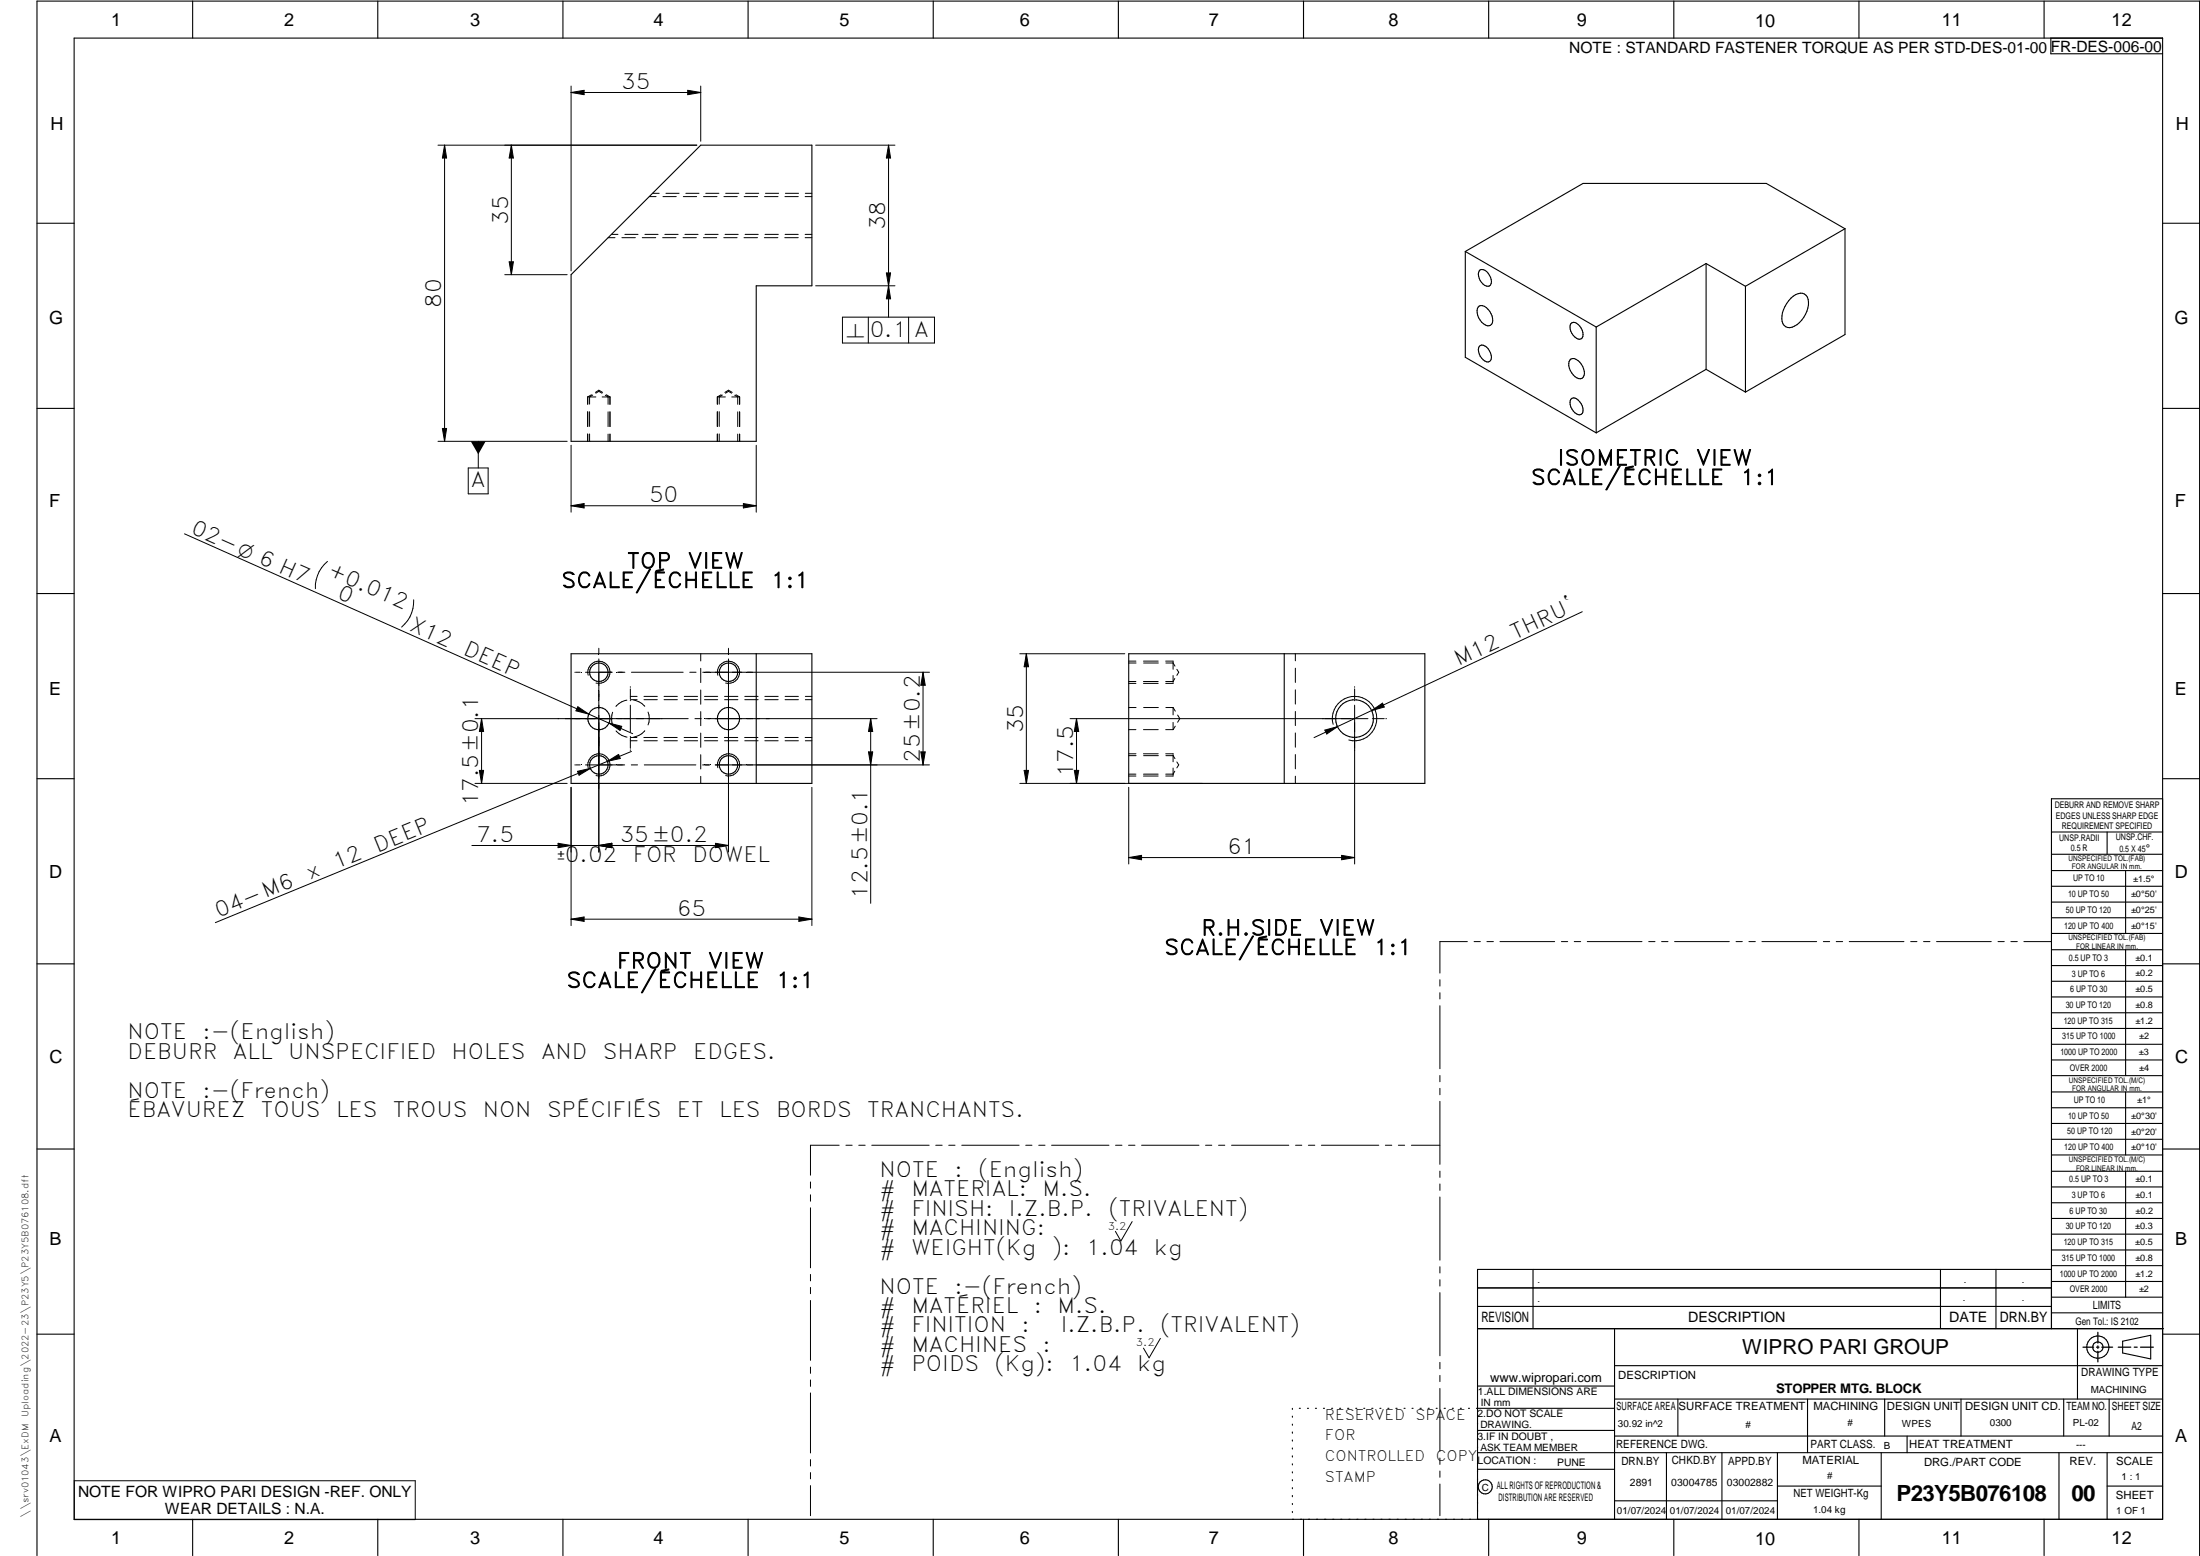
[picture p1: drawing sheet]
<svg xmlns="http://www.w3.org/2000/svg" width="594mm" height="420mm" viewBox="0 0 594 420" stroke-linecap="round" stroke-linejoin="round" font-family="sans-serif">
<g fill="none" stroke="#000" stroke-width=".3">
<path d="M20 10.3h564v400h-564zM52 .3v10M102 .3v10M152 .3v10M202 .3v10M252 .3v10M302 .3v10M352 .3v10M402 .3v10M452 .3v10M502 .3v10M552 .3v10"/>
<path d="M553.8 10.3v4.2h30.2M10 60.3h10M154.2 74.2l35-35h30v38h-15v42h-50zM395.7 67.9l35.3 20.4M395.7 67.9v28.6l35.3 20.4M399.7 72.9a2.78 2.78 0 0 1 3 2.6 1.25 1.25 0 0 1-.5 1.7 1.25 1.25 0 0 1-1.7-.4 2.9 2.9 0 0 1-.8-3.9zM460.7 71.2l10.6 6.1M460.7 71.2v28.5M460.7 71.2l-29.7 17.1M471.3 77.3v28.6M498.2 61.8l-21.2-12.3h-49.5l-31.8 18.4M498.2 61.8v28.5l-26.9 15.6"/>
<path d="M498.2 61.8l-26.9 15.5M584 60.3h10M399.2 82.9a1.75 1.75 0 0 1 2.6 .6l.5 .6a3.4 3.4 0 0 1 .5 3.4 1.42 1.42 0 0 1-2.2-.1 3.9 3.9 0 0 1-1.4-4.5zM399.7 93.3a2.42 2.42 0 0 1 2.8 2 1.57 1.57 0 0 1-.6 2.4 3.2 3.2 0 0 1-2.4-4.1zM424.2 87.4a1.55 1.55 0 0 1 2.4 .7 2.61 2.61 0 0 1 .4 3.4 2.46 2.46 0 0 1-2.8-2 2.51 2.51 0 0 1 0-2.1zM424.2 96.9a2.75 2.75 0 0 1 3.2 2.1 2.43 2.43 0 0 1-.2 3.2 2.46 2.46 0 0 1-2.8-1.5 2.91 2.91 0 0 1-.2-3.8zM431 88.3v28.6M460.7 99.7l10.6 6.2M460.7 99.7l-29.7 17.2M483.6 80.5a3.3 3.3 0 0 1 3.7-1.1 3.6 3.6 0 0 1 .6 4.6 6.6 6.6 0 0 1-4.6 4.5 2.31 2.31 0 0 1-2.1-3.2 8.6 8.6 0 0 1 2.4-4.8zM10 110.3h10M424.2 107.8a1.53 1.53 0 0 1 2.4 .7 2.55 2.55 0 0 1 .4 3.4 2.47 2.47 0 0 1-2.8-2 2.6 2.6 0 0 1 0-2.1z"/>
<path d="M584 110.3h10M10 160.3h10M154.2 176.5h65v35h-65zM204.2 176.5v35M304.8 176.5h80v35h-80zM346.8 176.5v35M584 160.3h10M10 210.3h10M584 215.7h-30v143.1M584 210.3h10M554 224.7h30M554 230.7h30"/>
<path d="M554 235.1h30M554 239.3h30M569 224.7v6M574 235.1v17M554 243.6h30M554 247.8h30M554 252.1h30M554 256.5h30M574 256.5v33.9M10 260.3h10M554 260.7h30M554 265h30"/>
<path d="M554 269.2h30M554 273.5h30M554 277.7h30M584 260.3h10M554 282h30M554 286.2h30M554 290.4h30M554 294.9h30M554 299.1h30M574 294.9v17M10 310.3h10M554 303.4h30"/>
<path d="M554 307.6h30M554 311.9h30M554 316.3h30M574 316.3v34M584 310.3h10M554 320.5h30M554 324.8h30M554 329h30M554 333.2h30M554 337.5h30M399 358.8h185.2M399 352.8h155"/>
<path d="M399 347.8h155M414 342.8v16M436 358.8v51.5M524 342.8v16M539 342.8v16M554 341.8h30M554 346h30M554 350.3h30M554 354.5h30M554 342.8h-155v67.5M561 358.8v19M10 360.3h10"/>
<path d="M399 374.3h37M436 377.8h148M453.1 377.8v10M488.1 377.8v14.5M508.9 377.8v10M529.5 377.8v10M557.3 377.8v10M569.5 377.8v10M573.2 362.2l7.6-1.6v6.3l-7.6-1.6zM584 368.8h-148M584 360.3h10M349 380.3v.3"/>
<path d="M349 382.4v.3M349 384.6v.3M349 386.7v.3M349 388.8v.3M349 391v.3M349 393.1v.3M349 395.3v.3M349 397.4v.3M349 399.5v.3M350.9 380.3h.2M353.1 380.3h.2M355.2 380.3h.3"/>
<path d="M357.4 380.3h.3M359.6 380.3h.3M361.7 380.3h.3M363.9 380.3h.3M366.1 380.3h.3M368.3 380.3h.2M370.4 380.3h.3M372.6 380.3h.3M374.8 380.3h.3M376.9 380.3h.4M379.1 380.3h.3M381.3 380.3h.3"/>
<path d="M383.4 380.3h.4M385.6 380.3h.3M387.8 380.3h.3M390 380.3h.3M392.2 380.3h.3M394.3 380.3h.3M396.5 380.3h.3M398.7 380.3h37.3M399 396.7h37M399 392.3h185M399 386.2h37M436 387.8h148"/>
<path d="M450 392.3v18M465 392.3v18M480 392.3v18M508 392.3v18M515 387.8v4.5M556 392.3v18M569 392.3v18M52 410.3v9.7M102 410.3v9.7M152 410.3v9.7M202 410.3v9.7M252 410.3v9.7"/>
<path d="M302 410.3v9.7M349 401.7v.3M349 403.8v.4M349 406v.3M349 408.1v.3M352 410.3v9.7M402 410.3v9.7M436 405.3h44M452 410.3v9.7M480 401.3h28M502 410.3v9.7M552 410.3v9.7"/>
<path d="M569 401.3h15M10 420v-419.7h584v419.7"/>
<circle cx="161.7" cy="194" r="3"/>
<circle cx="161.7" cy="181.5" r="2.49"/>
<circle cx="196.7" cy="194" r="3"/>
<circle cx="196.7" cy="181.5" r="2.49"/>
<circle cx="365.8" cy="194" r="5.1"/>
<circle cx="161.7" cy="206.5" r="2.49"/>
<circle cx="196.7" cy="206.5" r="2.49"/>
<circle cx="566.5" cy="363.7" r="1.39"/>
<circle cx="566.5" cy="363.8" r="3"/>
<circle cx="401.1" cy="401.5" r="1.9"/>
</g>
<g fill="none" stroke="#000" stroke-width=".27">
<path d="M118.3 39.2h69.9M120.1 39.2v80M120.1 39.2l.5 3.5h-1.1zM138.1 39.2v35M138.1 39.2l.5 3.5h-1.1zM154.2 23.2v50M154.2 25h35M154.2 25l3.5-.6v1.2zM185.7 24.4l3.5 .6-3.5 .6zM189.2 23.2v14.9M220.3 39.2h21.4M239.9 39.2l.6 3.5h-1.2z"/>
<path d="M239.9 39.2v46.4M175.3 53.1h1.9M176.2 52.2h1.8M179 53.1h3.6M179.8 52.2h3.6M184.5 53.1h3.6M185.2 52.2h3.6M190 53.1h3.6M190.6 52.2h3.5M195.5 53.1h3.6M196 52.2h3.5M200.9 53.1h3.7"/>
<path d="M201.3 52.2h3.6M206.5 53.1h3.6M206.7 52.2h3.6M212 53.1h3.6M212.1 52.2h3.5M217.4 53.1h1.8M217.5 52.2h1.7M136.3 74.2h16.9M137.5 70.7h1.1l-.5 3.5zM164.2 64.2h1.9M165.1 63.3h1.8M167.9 64.2h3.7"/>
<path d="M168.7 63.3h3.6M173.4 64.2h3.7M174.2 63.3h3.5M178.9 64.2h3.6M179.5 63.3h3.6M184.4 64.2h3.6M184.9 63.3h3.6M189.9 64.2h3.6M190.4 63.3h3.5M195.4 64.2h3.6M195.8 63.3h3.5M200.9 64.2h3.6"/>
<path d="M201.2 63.3h3.6M206.4 64.2h3.7M206.6 63.3h3.6M211.9 64.2h3.7M212 63.3h3.6M217.4 64.2h1.8M217.4 63.3h1.8M220.3 77.2h21.4M239.3 73.7h1.2l-.6 3.5zM239.9 77.2l.6 3.5h-1.2zM227.5 85.6h24.8v7h-24.8zM234.5 85.6v7"/>
<path d="M245.4 85.6v7M118.3 119.2h34.9M119.5 115.7h1.1l-.5 3.5zM129.2 119.2v7.2M158.7 107.2v2M158.7 111.2v4M158.7 117.2v2M158.7 107.2h.1M159 107.2h1.9M159.2 111.2v3.9M159.2 117.2v2M159.7 106.6l-1 .6"/>
<path d="M160.1 106.7l-.9 .5v1.9M160.9 106.2l.8-.5 .9 .5M162.6 107.2h1.7M162.7 106l-1-.6-.9 .6M163.4 106.7l.8 .5v2M163.7 106.6l1 .6M164.2 111.2v4M164.2 117.2v2M164.5 107.2h.2M164.7 107.2v2M164.7 111.2v4M164.7 117.2v2"/>
<path d="M193.7 107.2h.1M193.7 107.2v2M193.7 111.2v4M193.7 117.2v2M194 107.2h1.9M194.2 111.2v3.9M194.2 117.2v2M194.7 106.6l-1 .6M195.1 106.7l-.9 .5v1.9M195.9 106.2l.8-.5 .9 .5M197.6 107.2h1.7M197.7 106l-1-.6-1 .6"/>
<path d="M198.4 106.7l.8 .5v2M198.7 106.6l1 .6M199.2 111.2v4M199.2 117.2v2M199.6 107.2h.1M199.7 107.2v2M199.7 111.2v4M199.7 117.2v2M126.4 126.4h5.4v7l-5.4-.1zM154.2 120.2v18.1M154.2 136.6h50M154.2 136.6l3.5-.6v1.2z"/>
<path d="M200.7 136l3.5 .6-3.5 .6zM204.2 120.2v18.1M49.8 144.1l121.1 54M88.4 151.6a8.9 8.9 0 0 0-3.2 7.4M111.7 162a9.1 9.1 0 0 1-3.2 7.3M161.7 177.9v52.2M161.7 175v.1M161.7 175.3v1.2M189.2 176.5v2M196.7 175v.1M196.7 175.3v1.2M196.7 177.9v52.2"/>
<path d="M275.4 176.5h28.3M277.1 176.5v35M277.1 176.5l.6 3.5h-1.1zM304.8 179h2M304.8 178.5h1.9M308.8 178.5h4M308.8 179h4M314.8 178.5l2 .1M314.8 179h2l.5 .9M316.8 178.9v1.8M349.8 176.5v1.9M427.3 165.2l-72.5 34"/>
<path d="M128.3 194.1h57.5M130 194.1v17.4M130 194.1l.6 3.4h-1.2zM155.2 181.5h.1M155.5 181.5h1.2M156 190.8l3 2-3.5-.9zM158.1 181.5h7.2M158.8 182.3a3 3 0 0 1 2.7-3.7 3 3 0 0 1 3.2 3.2 3 3 0 0 1-3.8 2.6M164.5 195.2l3.4 .9-.5 1.1zM165.4 192.3a5.2 5.2 0 0 0 0 3.5M166.4 197.4a5 5 0 0 0 2.9 1.7M168.7 181.5h-2"/>
<path d="M169.3 189.1a4.8 4.8 0 0 0-3 1.7M170.2 185.4v.2M170.2 186v2.7M170.2 189.1v.1M170.2 190.4v7.3M170.2 198.8v.2M170.2 199.3v2.8M170.2 199.1h1.8M170.2 188.9h1.8M170.2 188h1.8M170.5 181.5h14M171.1 189a5.3 5.3 0 0 1 3 1.7"/>
<path d="M173.9 199.1h3.6M173.9 188.9h3.6M173.9 188h3.6M174.1 197.3a4.4 4.4 0 0 1-3 1.7M175 192.3a4.6 4.6 0 0 1 0 3.4M179.3 199.1h3.6M179.3 188.9h3.6M179.3 188h3.6M184.7 199.1h3.6M184.8 188.9h3.6M184.8 188h3.6M186.3 181.5h1.7"/>
<path d="M187.7 194.1h1.7M189.2 180.5v3.8M189.2 186.3v3.9M189.2 192.2v3.8M189.2 198v3.8M189.8 181.5h61.2M190.2 199.1h3.6M190.2 188.9h3.6M190.2 188h3.6M190.5 194.1h46.3M193.8 182.3a3 3 0 0 1 2.7-3.7 3 3 0 0 1 3.2 3.2 3 3 0 0 1-3.7 2.6M195.6 199.1h3.6"/>
<path d="M195.7 188.9h3.6M195.7 188h3.6M201.1 199.1h3.6M201.1 188.9h3.6M201.1 188h3.6M206.5 199.1h3.6M206.5 188.9h3.6M206.5 188h3.6M212 199.1h3.6M212 188.9h3.6M212 188h3.6M217.4 199.1h1.8"/>
<path d="M217.5 188.9h1.7M217.5 188h1.7M235.1 194.1l.6 3.4h-1.2zM235.1 194.1v49.8M249.3 181.5l.5 3.5h-1.1zM249.3 181.5v25M289 194.1h80.4M290.7 194.1v17.4M290.7 194.1l.6 3.4h-1.2zM304.8 184h1.9M304.8 197h1.9M304.8 191.1h2"/>
<path d="M304.8 184.5h1.9M308.8 184h4M308.8 197h4M308.8 184.5h4M308.8 191.1h4M314.8 197h2M314.8 191.1h2M316.8 191.1l.6 .9M316.8 182.4v1.8M316.8 191.1v1.9M316.8 195.1v1.9M316.8 184.4l-2 .1"/>
<path d="M317.2 183.2l-.4 .8h-2M317.4 196.1l-.6 .9M317.8 180.7l.5 .8-.5 .9M318 193.1l.6 1-.6 .9M349.8 180.4v3.9M349.8 186.3v3.8M349.8 192.1v3.8M349.8 197.9v3.9M357.8 197.1l3.4-.9-2.9 2zM360 195.6a6 6 0 0 1 5.3-7.5 6 6 0 0 1 6.5 6.4 6 6 0 0 1-7.6 5.3M365.8 190.4v42.9M365.8 185.4v.2"/>
<path d="M365.8 186v2.7M365.8 189.1v.1M370.4 191.9l2.9-2 .5 1zM370.6 194.1h.1M371.1 194.1h2.7M374.2 194.1h.2M128.3 211.5h24.9M129.4 208h1.2l-.6 3.5zM154.2 212.6v37.3M155.2 206.5h.1M155.5 206.5h1.2M155.9 208.3l3.5-.8-3 1.8z"/>
<path d="M158.1 206.5h10.6M158.8 207.3a2.99 2.99 0 0 1 2.7-3.7 2.99 2.99 0 0 1 3.2 3.2 2.99 2.99 0 0 1-3.8 2.6M164 205.6l3-1.9 .5 1.1zM170.2 202.5v.1M170.2 200h1.8M170.5 206.5h1.7M170.5 202.9l-112.3 46.2M173.9 200h3.6M174 206.5h13.9M179.3 200h3.6M184.8 200h3.6M189.2 203.8v3.8"/>
<path d="M189.2 209.6v1.9M189.7 206.5h2M190.2 200h3.6M193.1 206.5h57.9M193.8 207.3a2.99 2.99 0 0 1 2.7-3.7 2.99 2.99 0 0 1 3.2 3.2 2.99 2.99 0 0 1-3.7 2.6M195.7 200h3.6M201.1 200h3.6M206.5 200h3.6M212 200h3.6M217.5 200h1.7M219.2 212.6v37.3M234.5 203h1.2l-.6 3.5z"/>
<path d="M248.7 203h1.1l-.5 3.5zM275.4 211.5h49.3M276.6 208h1.1l-.6 3.5zM290.1 208h1.2l-.6 3.5zM304.8 209h1.9M304.8 212.6v20.7M304.8 204h2M304.8 203.5h1.9M304.8 209.5h1.9M308.8 209h4M308.8 203.5h4M308.8 209.5h4"/>
<path d="M308.8 204h4M314.8 203.5l2 .2M314.8 204h2l.5 .9M316.8 207.4v1.8M316.8 203.9v1.8M316.8 209.4l-2 .1M317.2 208.2l-.4 .8h-2M317.8 205.7l.5 .8-.5 .8M349.8 203.8v3.8M349.8 209.6v1.9M127.4 228.3h69.3M150.7 227.7l3.5 .6-3.5 .6z"/>
<path d="M161.7 228.3l3.5-.6v1.2zM193.2 227.7l3.5 .6-3.5 .6zM304.8 231.6l3.5-.6v1.2zM304.8 231.6h61M362.3 231l3.5 .6-3.5 .6zM154.2 248.2h65M154.2 248.2l3.5-.6v1.2zM215.7 247.6l3.5 .6-3.5 .6zM396.2 254.3h-7.4v8.5M398.1 254.3h1.6M401.5 254.3h1.8M405 254.3h14.8"/>
<path d="M421.6 254.3h1.7M425.1 254.3h1.7M428.6 254.3h14.8M445.2 254.3h1.7M448.7 254.3h1.7M452.2 254.3h14.8M468.8 254.3h1.7M472.3 254.3h1.7M475.8 254.3h14.8M492.4 254.3h1.7M495.8 254.3h1.8M499.4 254.3h14.7"/>
<path d="M516 254.3h1.6M519.4 254.3h1.8M522.9 254.3h14.8M539.5 254.3h1.7M543 254.3h1.7M546.5 254.3h7.4M388.8 264.5v1.8M388.8 268.1v1.6M388.8 271.6v17M388.8 290.4v1.7M388.8 293.9v1.7M388.8 297.4v17"/>
<path d="M218.9 319.2v1.6M226.6 309.2h-7.7v8.1M228.4 309.2h1.7M231.9 309.2h1.7M235.4 309.2h15.5M252.7 309.2h1.7M256.2 309.2h1.7M259.7 309.2h15.5M277 309.2h1.7M280.5 309.2h1.7M284 309.2h15.5M301.2 309.2h1.8"/>
<path d="M304.8 309.2h1.7M308.3 309.2h15.5M325.5 309.2h1.7M329.1 309.2h1.6M332.6 309.2h15.4M349.8 309.2h1.7M353.3 309.2h1.7M356.8 309.2h15.5M374.1 309.2h1.7M377.6 309.2h1.7M381.1 309.2h7.7M388.8 316.2v1.7"/>
<path d="M388.8 319.7v1.7M218.9 322.6v1.8M218.9 326.1v16.2M305.7 329.9l-3 5.2-1.5-2.6M388.8 323.2v17.1M218.9 344.1v1.8M218.9 347.6v1.7M218.9 351.2v16.1M388.8 342.1v1.6M388.8 345.6v1.7M388.8 349v17.1M218.9 369.1v1.7"/>
<path d="M218.9 372.6v1.8M218.9 376.1v16.2M313.3 361.4l-3 5.2-1.5-2.6M388.8 367.9v1.7M388.8 371.4v1.7M388.8 374.9v17M20.1 399.8h92v10.5h-92zM218.9 394.1v1.8M218.9 397.6v1.7M388.8 393.7v1.7M388.8 397.2v1.7M218.9 401.2v8.1"/>
<path d="M388.8 400.7v8.6"/>
</g>
<path d="M566.5 359.7v3M562.5 363.8h2.9M566.1 363.8h.7M566.5 363.4v.7M566.5 364.9v2.8M567.6 363.8h2.9M572 363.8h3.4M576.3 363.8h.8M578 363.8h3.5" fill="none" stroke="#000" stroke-width=".34"/>
<g fill="#000">
<path d="M154.2 25l3.5-.6v1.2zM185.7 24.4l3.5 .6-3.5 .6zM120.1 39.2l.5 3.5h-1.1zM138.1 39.2l.5 3.5h-1.1zM239.9 39.2l.6 3.5h-1.2zM137.5 70.7h1.1l-.5 3.5zM239.3 73.7h1.2l-.6 3.5zM239.9 77.2l.6 3.5h-1.2zM119.5 115.7h1.1l-.5 3.5zM127.1 119.2h4l-1.9 3.5zM154.2 136.6l3.5-.6v1.2zM200.7 136l3.5 .6-3.5 .6z"/>
<path d="M130 194.1l.6 3.4h-1.2zM156 190.8l3 2-3.5-.9zM164.5 195.2l3.4 .9-.5 1.1zM235.1 194.1l.6 3.4h-1.2zM249.3 181.5l.5 3.5h-1.1zM277.1 176.5l.6 3.5h-1.1zM290.7 194.1l.6 3.4h-1.2zM357.8 197.1l3.4-.9-2.9 2zM370.4 191.9l2.9-2 .5 1zM129.4 208h1.2l-.6 3.5zM155.9 208.3l3.5-.8-3 1.8zM164 205.6l3-1.9 .5 1.1z"/>
<path d="M234.5 203h1.2l-.6 3.5zM248.7 203h1.1l-.5 3.5zM276.6 208h1.1l-.6 3.5zM290.1 208h1.2l-.6 3.5zM150.7 227.7l3.5 .6-3.5 .6zM161.7 228.3l3.5-.6v1.2zM193.2 227.7l3.5 .6-3.5 .6zM304.8 231.6l3.5-.6v1.2zM362.3 231l3.5 .6-3.5 .6zM154.2 248.2l3.5-.6v1.2zM215.7 247.6l3.5 .6-3.5 .6z"/>
</g>
<g font-size="6">
<text x="512.1" y="405.2">P23Y5B076108</text>
<text x="559.4" y="405.2">00</text>
</g>
<g font-size="5.7">
<text x="167.8" y="24.1">35</text>
<text x="137.2" y="60.6" transform="rotate(-90 137.2 60.6)">35</text>
<text x="239" y="62.1" transform="rotate(-90 239 62.1)">38</text>
<text x="119.2" y="83.1" transform="rotate(-90 119.2 83.1)">80</text>
<text x="234.9" y="90.9">0.1 A</text>
<text x="420.6" y="125.6">ISOMETRIC</text>
<text x="458" y="125.6">VIEW</text>
<text x="127.2" y="131.6">A</text>
<text x="413.4" y="130.9">SCALE/ÉCHELLE</text>
<text x="470" y="130.9">1:1</text>
<text x="175.3" y="135.7">50</text>
<text x="51.3" y="143.8" transform="rotate(24 51.3 143.8)">02-O 6 H7</text>
<text x="88.1" y="155.3" transform="rotate(24 88.1 155.3)">+0.012</text>
<text x="169.3" y="153.5">TOP</text>
<text x="185.7" y="153.5">VIEW</text>
<text x="90.8" y="161.5" transform="rotate(24 90.8 161.5)">0</text>
<text x="151.6" y="158.7">SCALE/ÉCHELLE</text>
<text x="208.1" y="158.7">1:1</text>
<text x="110.2" y="170.1" transform="rotate(24 110.2 170.1)">X12</text>
<text x="409.1" y="172.8" transform="rotate(-25 409.1 172.8)">THRU`</text>
<text x="124.8" y="176.6" transform="rotate(24 124.8 176.6)">DEEP</text>
<text x="393.9" y="179.9" transform="rotate(-25 393.9 179.9)">M12</text>
<text x="276.3" y="198" transform="rotate(-90 276.3 198)">35</text>
<text x="248.4" y="205.9" transform="rotate(-90 248.4 205.9)">25±0.2</text>
<text x="289.8" y="209.8" transform="rotate(-90 289.8 209.8)">17.5</text>
<text x="129.2" y="217.8" transform="rotate(-90 129.2 217.8)">17.5±0.1</text>
<text x="128.6" y="227.5">7.5</text>
<text x="167.3" y="227.5">35±0.2</text>
<text x="102" y="230.2" transform="rotate(-22 102 230.2)">DEEP</text>
<text x="170.8" y="232.7">FOR</text>
<text x="187" y="232.7">DOWEL</text>
<text x="331.3" y="230.7">61</text>
<text x="83.6" y="237.7" transform="rotate(-22 83.6 237.7)">x</text>
<text x="90.8" y="234.8" transform="rotate(-22 90.8 234.8)">12</text>
<text x="234.2" y="242.7" transform="rotate(-90 234.2 242.7)">12.5±0.1</text>
<text x="59" y="247.8" transform="rotate(-22 59 247.8)">04-M6</text>
<text x="182.8" y="247.3">65</text>
<text x="314.4" y="257.8">SCALE/ÉCHELLE</text>
<text x="324.4" y="252.6">R.H.SIDE</text>
<text x="356.2" y="252.6">VIEW</text>
<text x="370.9" y="257.8">1:1</text>
<text x="166.6" y="261.5">FRONT</text>
<text x="191.2" y="261.5">VIEW</text>
<text x="153" y="266.7">SCALE/ÉCHELLE</text>
<text x="209.5" y="266.7">1:1</text>
<text x="34.5" y="280.6">NOTE</text>
<text x="54.6" y="280.6">:-(English)</text>
<text x="34.5" y="285.9">DEBURR</text>
<text x="62.9" y="285.9">ALL</text>
<text x="77.8" y="285.9">UNSPECIFIED</text>
<text x="121.9" y="285.9">HOLES</text>
<text x="146.1" y="285.9">AND</text>
<text x="162.8" y="285.9">SHARP</text>
<text x="187.2" y="285.9">EDGES.</text>
<text x="34.5" y="296.4">NOTE</text>
<text x="54.7" y="296.4">:-(French)</text>
<text x="34.5" y="301.6">ÉBAVUREZ</text>
<text x="70.5" y="301.6">TOUS</text>
<text x="90.8" y="301.6">LES</text>
<text x="106.1" y="301.6">TROUS</text>
<text x="130.4" y="301.6">NON</text>
<text x="147.7" y="301.6">SPÉCIFIÉS</text>
<text x="182.8" y="301.6">ET</text>
<text x="194.2" y="301.6">LES</text>
<text x="209.6" y="301.6">BORDS</text>
<text x="234.2" y="301.6">TRANCHANTS.</text>
<text x="237.5" y="317.8">NOTE</text>
<text x="257.7" y="317.8">:</text>
<text x="264.1" y="317.8">(English)</text>
<text x="237.5" y="323">#</text>
<text x="246.1" y="323">MATERIAL:</text>
<text x="281.5" y="323">M.S.</text>
<text x="237.5" y="328.3">#</text>
<text x="246.1" y="328.3">FINISH:</text>
<text x="272.4" y="328.3">I.Z.B.P.</text>
<text x="299.3" y="328.3">(TRIVALENT)</text>
<text x="237.5" y="333.5">#</text>
<text x="246.1" y="333.5">MACHINING:</text>
<text x="237.5" y="338.8">#</text>
<text x="246.1" y="338.8">WEIGHT(Kg</text>
<text x="284" y="338.8">):</text>
<text x="293.3" y="338.8">1.04</text>
<text x="311.6" y="338.8">kg</text>
<text x="237.5" y="349.3">NOTE</text>
<text x="257.7" y="349.3">:-(French)</text>
<text x="237.5" y="354.5">#</text>
<text x="237.5" y="359.8">#</text>
<text x="246.1" y="359.8">FINITION</text>
<text x="246.1" y="354.5">MATÉRIEL</text>
<text x="275.8" y="359.8">:</text>
<text x="279.2" y="354.5">:</text>
<text x="285.6" y="354.5">M.S.</text>
<text x="286.4" y="359.8">I.Z.B.P.</text>
<text x="313.3" y="359.8">(TRIVALENT)</text>
<text x="237.5" y="365">#</text>
<text x="246.1" y="365">MACHINES</text>
<text x="281.5" y="365">:</text>
<text x="237.5" y="370.3">#</text>
<text x="246.1" y="370.3">POIDS</text>
<text x="268.5" y="370.3">(Kg):</text>
<text x="288.8" y="370.3">1.04</text>
<text x="307.1" y="370.3">kg</text>
</g>
<text font-size="5.6" x="470.5" y="365.5">WIPRO PARI GROUP</text>
<g font-size="5.4">
<text x="228.6" y="90.9">n</text>
<text x="150.4" y="232.7">u0.02</text>
</g>
<g font-size="4.9">
<text x="30" y="6.9">1</text>
<text x="76.7" y="6.9">2</text>
<text x="127" y="6.9">3</text>
<text x="176.5" y="6.9">4</text>
<text x="226.7" y="6.9">5</text>
<text x="275.4" y="6.9">6</text>
<text x="326.4" y="6.9">7</text>
<text x="375" y="6.9">8</text>
<text x="425.8" y="6.9">9</text>
<text x="473.9" y="7.3">10</text>
<text x="524.3" y="6.9">11</text>
<text x="570.2" y="6.9">12</text>
<text x="13.6" y="35.1">H</text>
<text x="587.6" y="35.1">H</text>
<text x="13.2" y="87.5">G</text>
<text x="587.2" y="87.5">G</text>
<text x="13.2" y="137">F</text>
<text x="587.2" y="137">F</text>
<text x="13.2" y="187.6">E</text>
<text x="587.2" y="187.6">E</text>
<text x="13.2" y="237">D</text>
<text x="587.2" y="237">D</text>
<text x="13.4" y="287.1">C</text>
<text x="587.4" y="287.1">C</text>
<text x="13.4" y="336.2">B</text>
<text x="587.4" y="336.2">B</text>
<text x="13.4" y="389.3">A</text>
<text x="587.4" y="389.3">A</text>
<text x="30" y="416.9">1</text>
<text x="76.7" y="416.9">2</text>
<text x="127" y="416.9">3</text>
<text x="176.5" y="416.9">4</text>
<text x="226.7" y="416.9">5</text>
<text x="275.4" y="416.9">6</text>
<text x="326.4" y="416.9">7</text>
<text x="375" y="416.9">8</text>
<text x="425.8" y="416.9">9</text>
<text x="473.9" y="417.3">10</text>
<text x="524.3" y="416.9">11</text>
<text x="570.2" y="416.9">12</text>
</g>
<g font-size="4.2">
<text x="423.7" y="14.3">NOTE : STANDARD FASTENER TORQUE AS PER STD-DES-01-00</text>
<text x="553.8" y="14">FR-DES-006-00</text>
<text x="21.1" y="404.3">NOTE FOR WIPRO PARI DESIGN -REF. ONLY</text>
<text x="44.5" y="408.8">WEAR DETAILS : N.A.</text>
</g>
<g font-size="3.9">
<text x="400" y="357.1">REVISION</text>
<text x="455.9" y="357.1">DESCRIPTION</text>
<text x="526.4" y="357.1">DATE</text>
<text x="540" y="357.1">DRN.BY</text>
<text x="357.8" y="383.3">RESERVED</text>
<text x="382.3" y="383.3">SPACE</text>
<text x="357.8" y="388.9">FOR</text>
<text x="357.8" y="394.5">CONTROLLED</text>
<text x="387.8" y="394.5">COPY</text>
<text x="357.8" y="400">STAMP</text>
</g>
<text font-size="3.6" x="479.6" y="376.1">STOPPER MTG. BLOCK</text>
<text font-size="3.5" x="402.4" y="373.3">www.wipropari.com</text>
<g font-size="3.1">
<text x="565.1" y="353.5">LIMITS</text>
<text x="562" y="371.7">DRAWING TYPE</text>
<text x="437" y="372.3">DESCRIPTION</text>
<text x="436.5" y="380.8">SURFACE AREA</text>
<text x="453.3" y="380.8">SURFACE TREATMENT</text>
<text x="489.7" y="380.8">MACHINING</text>
<text x="509.5" y="380.8">DESIGN UNIT</text>
<text x="530.6" y="380.8">DESIGN UNIT CD.</text>
<text x="558" y="380.6">TEAM NO.</text>
<text x="570.3" y="380.7">SHEET SIZE</text>
<text x="575.6" y="386.1">A2</text>
<text x="436.4" y="391.1">REFERENCE DWG.</text>
<text x="437.8" y="395.5">DRN.BY</text>
<text x="451.4" y="395.4">CHKD.BY</text>
<text x="466.6" y="395.5">APPD.BY</text>
<text x="486.7" y="395.4">MATERIAL</text>
<text x="488.9" y="390.9">PART CLASS.</text>
<text x="515.6" y="390.9">HEAT TREATMENT</text>
<text x="519.6" y="395.9">DRG./PART CODE</text>
<text x="558.9" y="395.5">REV.</text>
<text x="571.4" y="395.6">SCALE</text>
<text x="484.3" y="404.2">NET WEIGHT-Kg</text>
<text x="571.4" y="404.7">SHEET</text>
</g>
<text font-size="3" x="579.5" y="230.1">°</text>
<g font-size="2.8">
<text x="299.1" y="332.1">3.2</text>
<text x="560.4" y="357.7">Gen Tol.: IS 2102</text>
<text x="306.7" y="363.6">3.2</text>
<text x="399.1" y="376.6">1.ALL DIMENSIONS ARE</text>
<text x="399" y="382.7">2.DO NOT SCALE</text>
<text x="399" y="388.7">3.IF IN DOUBT ,</text>
<text x="399" y="395.4">LOCATION :</text>
<text x="420.5" y="396">PUNE</text>
<text x="404.2" y="402">ALL RIGHTS OF REPRODUCTION &amp;</text>
<text x="440.1" y="401.2">2891</text>
<text x="451.3" y="401.2">03004785</text>
<text x="466.3" y="401.2">03002882</text>
<text x="404.7" y="405.4">DISTRIBUTION ARE RESERVED</text>
</g>
<g font-size="2.7">
<text x="564.6" y="376.2">MACHINING</text>
<text x="399.9" y="379.7">IN mm</text>
<text x="399.7" y="385.7">DRAWING.</text>
<text x="436.9" y="385.4">30.92 in^2</text>
<text x="471.4" y="385.5">#</text>
<text x="498.9" y="385">#</text>
<text x="513.6" y="385.3">WPES</text>
<text x="537.3" y="385.1">0300</text>
<text x="559.7" y="385.1">PL-02</text>
<text x="399.7" y="391.8">ASK TEAM MEMBER</text>
<text x="508.7" y="391.2">B</text>
<text x="560.6" y="391.1">---</text>
<text x="493.4" y="399.5">#</text>
<text x="572.8" y="399.7">1 : 1</text>
<text x="400.1" y="402.5">C</text>
<text x="436.6" y="408.7">01/07/2024</text>
<text x="450.9" y="408.8">01/07/2024</text>
<text x="466" y="408.9">01/07/2024</text>
<text x="489.6" y="408.5">1.04 kg</text>
<text x="571.4" y="408.7">1 OF 1</text>
</g>
<g font-size="2.5">
<text x="554.9" y="218.3">DEBURR AND REMOVE SHARP</text>
<text x="555.2" y="221">EDGES UNLESS SHARP EDGE</text>
<text x="556.1" y="227.1">UNSP.RADII</text>
<text x="556.8" y="223.8">REQUIREMENT SPECIFIED</text>
<text x="571.4" y="226.9">UNSP.CHF.</text>
<text x="559.2" y="229.9">0.5 R</text>
<text x="572.3" y="230.1">0.5 X 45</text>
<text x="559.8" y="238">UP TO 10</text>
<text x="576.1" y="238.1">±1.5°</text>
<text x="558.5" y="242.2">10 UP TO 50</text>
<text x="575.5" y="242.3">±0°50'</text>
<text x="557.4" y="250.7">120 UP TO 400</text>
<text x="557.9" y="246.5">50 UP TO 120</text>
<text x="575.5" y="250.7">±0°15'</text>
<text x="575.5" y="246.5">±0°25'</text>
<text x="558.7" y="259.4">0.5 UP TO 3</text>
<text x="559.5" y="263.7">3 UP TO 6</text>
<text x="576.6" y="263.6">±0.2</text>
<text x="576.6" y="259.4">±0.1</text>
<text x="559" y="267.9">6 UP TO 30</text>
<text x="576.6" y="267.9">±0.5</text>
<text x="557.8" y="272.2">30 UP TO 120</text>
<text x="576.6" y="272.2">±0.8</text>
<text x="556.9" y="280.7">315 UP TO 1000</text>
<text x="557.3" y="276.4">120 UP TO 315</text>
<text x="576.6" y="276.4">±1.2</text>
<text x="577.7" y="280.7">±2</text>
<text x="556.4" y="284.9">1000 UP TO 2000</text>
<text x="577.6" y="284.9">±3</text>
<text x="558.9" y="289.2">OVER 2000</text>
<text x="577.7" y="289.3">±4</text>
<text x="560" y="297.9">UP TO 10</text>
<text x="577.1" y="297.9">±1°</text>
<text x="558.5" y="302.1">10 UP TO 50</text>
<text x="575.5" y="302.1">±0°30'</text>
<text x="557.4" y="310.6">120 UP TO 400</text>
<text x="558.2" y="306.3">50 UP TO 120</text>
<text x="575.5" y="310.6">±0°10'</text>
<text x="575.5" y="306.4">±0°20'</text>
<text x="558.8" y="319.2">0.5 UP TO 3</text>
<text x="559.4" y="323.4">3 UP TO 6</text>
<text x="576.6" y="319.2">±0.1</text>
<text x="576.6" y="323.5">±0.1</text>
<text x="558.9" y="327.7">6 UP TO 30</text>
<text x="576.7" y="327.7">±0.2</text>
<text x="557.8" y="332">30 UP TO 120</text>
<text x="576.6" y="332">±0.3</text>
<text x="556.8" y="340.5">315 UP TO 1000</text>
<text x="557.3" y="336.3">120 UP TO 315</text>
<text x="576.6" y="336.3">±0.5</text>
<text x="576.6" y="340.5">±0.8</text>
<text x="415.2" y="346.4">.</text>
<text x="530.3" y="346.5">.</text>
<text x="545.9" y="346.4">.</text>
<text x="556.2" y="344.7">1000 UP TO 2000</text>
<text x="576.6" y="344.7">±1.2</text>
<text x="415.2" y="351.5">.</text>
<text x="530" y="351.3">.</text>
<text x="545.9" y="351.4">.</text>
<text x="558.9" y="349">OVER 2000</text>
<text x="577.6" y="349">±2</text>
</g>
<g font-size="2.4">
<text x="7.7" y="382.7" transform="rotate(-90 7.7 382.7)">Uploading\2022-23\P23Y5\P23Y5B076108.dft</text>
<text x="7.7" y="409.8" transform="rotate(-90 7.7 409.8)">\\srv01043\ExDM</text>
</g>
<g font-size="2.1">
<text x="558.5" y="232.4">UNSPECIFIED TOL.(FAB)</text>
<text x="559.5" y="234.7">FOR ANGULAR IN mm.</text>
<text x="558.6" y="253.9">UNSPECIFIED TOL.(FAB)</text>
<text x="560.7" y="256.3">FOR LINEAR IN mm.</text>
<text x="558.7" y="292.3">UNSPECIFIED TOL.(M/C)</text>
<text x="559.6" y="294.7">FOR ANGULAR IN mm.</text>
<text x="558.7" y="313.7">UNSPECIFIED TOL.(M/C)</text>
<text x="560.6" y="316.1">FOR LINEAR IN mm.</text>
</g>
</svg>
